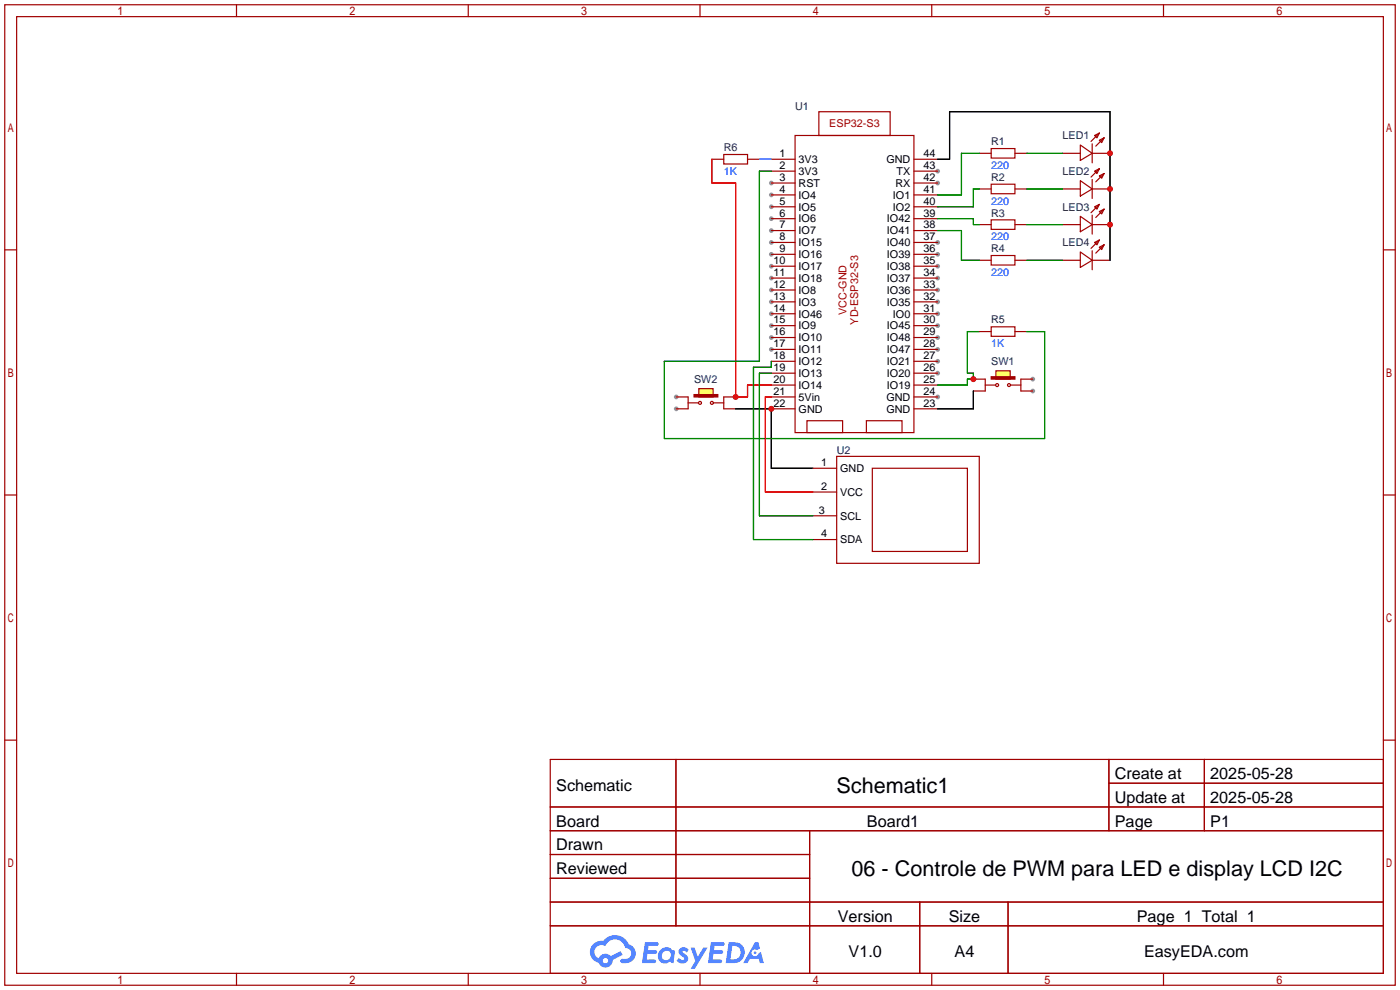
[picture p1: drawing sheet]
<svg xmlns="http://www.w3.org/2000/svg" width="299mm" height="212mm" viewBox="0 0 299 212" stroke-linecap="round" stroke-linejoin="round" font-family="sans-serif">
<g fill="#999">
<circle cx="200.4" cy="84.8" r=".51"/>
<circle cx="200.4" cy="79.8" r=".51"/>
<circle cx="200.4" cy="77.2" r=".51"/>
<circle cx="200.4" cy="74.7" r=".51"/>
<circle cx="200.4" cy="72.1" r=".51"/>
<circle cx="200.4" cy="69.6" r=".51"/>
<circle cx="200.4" cy="67.1" r=".51"/>
<circle cx="200.4" cy="64.5" r=".51"/>
<circle cx="200.4" cy="62" r=".51"/>
<circle cx="200.4" cy="59.4" r=".51"/>
<circle cx="200.4" cy="56.9" r=".51"/>
<circle cx="200.4" cy="54.4" r=".51"/>
<circle cx="200.4" cy="51.8" r=".51"/>
<circle cx="200.4" cy="39.1" r=".51"/>
<circle cx="200.4" cy="36.6" r=".51"/>
<circle cx="164.8" cy="74.7" r=".51"/>
<circle cx="164.8" cy="72.1" r=".51"/>
<circle cx="164.8" cy="69.6" r=".51"/>
<circle cx="164.8" cy="67.1" r=".51"/>
<circle cx="164.8" cy="64.5" r=".51"/>
<circle cx="164.8" cy="62" r=".51"/>
<circle cx="164.8" cy="59.4" r=".51"/>
<circle cx="164.8" cy="56.9" r=".51"/>
<circle cx="164.8" cy="54.4" r=".51"/>
<circle cx="164.8" cy="51.8" r=".51"/>
<circle cx="164.8" cy="49.3" r=".51"/>
<circle cx="164.8" cy="46.7" r=".51"/>
<circle cx="164.8" cy="44.2" r=".51"/>
<circle cx="164.8" cy="41.7" r=".51"/>
<circle cx="164.8" cy="39.1" r=".51"/>
<circle cx="220.7" cy="81" r=".51"/>
<circle cx="220.7" cy="83.6" r=".51"/>
<circle cx="144.5" cy="87.4" r=".51"/>
<circle cx="144.5" cy="84.8" r=".51"/>
</g>
<g fill="none" stroke="#a10000" stroke-width=".25">
<path d="M1 1h297.2v209.6h-297.2zM3.6 3.6h292.1v204.4h-292.1zM50.5 1v2.6M100.1 1v2.6M149.6 1v2.6M199.1 1v2.6M248.7 1v2.6M1 53.4h2.6M295.7 53.4h2.5M1 105.8h2.6M295.7 105.8h2.5M1 158.2h2.6"/>
<path d="M295.7 158.2h2.5M117.6 162.3h178.1v45.7h-178.1zM117.6 172.5h178.1M117.6 177.5h178.1M144.5 162.3v35.6M173 177.5v30.5M237 162.3v15.2M237 167.4h58.7M257.4 162.3v15.2M117.6 182.6h55.4M117.6 192.8h178.1M117.6 187.7h55.4"/>
<path d="M117.6 197.9h178.1M196.6 192.8v15.2M215.4 192.8v15.2M50.5 208v2.6M100.1 208v2.6M149.6 208v2.6M199.1 208v2.6M248.7 208v2.6"/>
</g>
<g fill="#5487ff">
<path d="M145.3 202.7a1.3 1.3 0 0 1 1.9 .3l-.4 .6a.54 .54 0 0 0-.9-.2l.1 .2a1.34 1.34 0 0 1 .9 1.8 1.47 1.47 0 0 1-2.3-.1l.5-.6 .8 .5a.31 .31 0 0 0 .4-.3 .31 .31 0 0 0-.3-.4 1.12 1.12 0 0 1-.7-1.8z"/>
<path d="M147.6 202.5h.9l.6 2 1.2-2h.9l-2.7 4.6h-.9l1-1.7z"/>
<path d="M137.8 201.4h1.7a1.31 1.31 0 0 1 1.2 .2 .4 .4 0 0 1-.3 .5l-1.8 .1-.1 .9h1.6a.4 .4 0 0 1 .4 .4 .4 .4 0 0 1-.5 .4h-1.6l-.2 1.2h1.4a.46 .46 0 0 1 .5 0 .46 .46 0 0 1 .1 .5l-.4 .2h-2.6z"/>
<path d="M151.9 201.4h1.7a1.32 1.32 0 0 1 1.2 .2 .39 .39 0 0 1-.3 .5l-1.8 .1-.1 .9h1.6a.4 .4 0 0 1 .4 .4 .4 .4 0 0 1-.4 .4h-1.7l-.2 1.2h1.4a.46 .46 0 0 1 .5 0 .46 .46 0 0 1 .1 .5l-.4 .2h-2.6z"/>
<path d="M161.3 201.4h.8l.3 1.3-.6 .4a.75 .75 0 0 0-1.1 .3 .75 .75 0 0 0 .5 1 .75 .75 0 0 0 .9-.7l.5-.2 .6 2.3h-.8l-.3-.9h-1.8l-.5 .9h-1z"/>
<path d="M155.7 201.4l-.6 4.4h1.5a2.27 2.27 0 0 0 2.6-2.2 2.27 2.27 0 0 0-2.7-2.2zM156.5 202.1a1.5 1.5 0 0 1 1.8 1.6 1.5 1.5 0 0 1-1.9 1.4h-.3z"/>
<path d="M141.2 203a1.6 1.6 0 0 0-.3 2.3 1.6 1.6 0 0 0 2.3 .2l.7 .3 .3-2.4-.1-.3-.5-.1a1.58 1.58 0 0 0-2.4 0zM141.8 203.5a.98 .98 0 0 1 1.6 .4 .98 .98 0 0 1-1.1 1.3 .94 .94 0 0 1-.9-.7 .94 .94 0 0 1 .4-1z"/>
<path d="M126.8 201.8a2.37 2.37 0 0 0 1.1 4 1.54 1.54 0 0 0 1.8 1 1.54 1.54 0 0 0 1.2-1.6l2.2-1.1-.5-.8-2 1a1.57 1.57 0 0 0-2.7 .5 1.5 1.5 0 0 1-.7-2.1 1.5 1.5 0 0 1 2.2-.5 2.23 2.23 0 0 1 2.3-1.4 2.23 2.23 0 0 1 2 1.8 1.16 1.16 0 0 1 1.2 1.1 1.16 1.16 0 0 1-1.1 1.2h-.7a.47 .47 0 0 0-.5 .4 .47 .47 0 0 0 .4 .5 2.17 2.17 0 0 0 2.5-.9 2.17 2.17 0 0 0-.3-2.7l-.8-.4a3.2 3.2 0 0 0-5.5-.7l-1.1 .1zM128.8 205.3a.6 .6 0 0 1 1.2 0 .6 .6 0 0 1-1.2 0z"/>
<circle cx="161.4" cy="203.6" r=".28"/>
</g>
<g fill="none" stroke="#a10000" stroke-width=".25">
<path d="M164.8 39.1h5.1M164.8 36.6h5.1M164.8 34h5.1M169.9 29h25.4v63.5h-25.4zM175 23.9h15.2v5.1h-15.2zM195.3 39.1h5.1M195.3 36.6h5.1M195.3 34h5.1M209.3 32.8h2.5M211.8 31.8h5.1v2h-5.1zM211.8 39.4h5.1v2h-5.1zM216.9 32.8h2.6"/>
<path d="M230.9 31l2.5 1.8-2.5 1.5zM230.9 38.6l2.5 1.8-2.5 1.5zM233.4 30.7v4.1M233.4 38.4v4M233.9 29l1-.6-.5 1.1zM233.9 36.6l1-.5-.5 1zM234.9 30l1.1-.5-.5 1zM234.9 37.6l1.1-.5-.5 1zM234.9 28.4l-1.7 1.8M234.9 36.1l-1.7 1.7M236 29.5l-1.8 1.7M236 37.1l-1.8 1.8"/>
<path d="M164.8 59.4h5.1M164.8 56.9h5.1M164.8 54.4h5.1M164.8 51.8h5.1M164.8 49.3h5.1M164.8 46.7h5.1M164.8 44.2h5.1M164.8 41.7h5.1M195.3 59.4h5.1M195.3 56.9h5.1M195.3 54.4h5.1M195.3 51.8h5.1"/>
<path d="M195.3 49.3h5.1M195.3 46.7h5.1M195.3 44.2h5.1M195.3 41.7h5.1M209.3 40.4h2.5M209.3 48h2.5M209.3 55.6h2.5M211.8 47h5.1v2h-5.1zM211.8 54.6h5.1v2h-5.1zM216.9 40.4h2.6M216.9 48h2.6M216.9 55.6h2.6"/>
<path d="M230.9 46.2l2.5 1.8-2.5 1.5zM230.9 53.8l2.5 1.8-2.5 1.6zM233.4 46v4M233.4 53.6v4.1M233.9 44.2l1-.5-.5 1zM233.9 51.8l1-.5-.5 1zM234.9 45.2l1.1-.5-.5 1zM234.9 52.8l1.1-.5-.5 1zM234.9 43.7l-1.7 1.8M234.9 51.3l-1.7 1.8M236 44.7l-1.8 1.8M236 52.3l-1.8 1.8"/>
<path d="M164.8 79.8h5.1M164.8 77.2h5.1M164.8 74.7h5.1M164.8 72.1h5.1M164.8 69.6h5.1M164.8 67.1h5.1M164.8 64.5h5.1M164.8 62h5.1M195.3 79.8h5.1M195.3 77.2h5.1M195.3 74.7h5.1M195.3 72.1h5.1"/>
<path d="M195.3 69.6h5.1M195.3 67.1h5.1M195.3 64.5h5.1M195.3 62h5.1M164.8 87.4h5.1M164.8 84.8h5.1M164.8 82.3h5.1M172.5 89.9h7.6v2.6h-7.6zM185.2 89.9h7.6v2.6h-7.6zM195.3 87.4h5.1M195.3 84.8h5.1M195.3 82.3h5.1"/>
<path d="M208 83.6h2.6M208 81h2.6M210.6 82.3h2.3M215.9 82.3h2.3M218.2 83.6h2.5M218.2 81h2.5"/>
</g>
<path d="M209.3 32.8h-3.8v8.9h-5.1M219.5 32.8h7.6M200.4 49.3h5.1v6.3h3.8M200.4 46.7h7.6v1.3h1.3M209.3 40.4h-1.3v3.8h-7.6M219.5 40.4h7.6M219.5 48h7.6M219.5 55.6h7.6" fill="none" stroke="#008700" stroke-width=".25"/>
<path d="M227.1 32.8h3.8M233.4 32.8h3.8M227.1 40.4h3.8M227.1 48h3.8M227.1 55.6h3.8M233.4 40.4h3.8M233.4 48h3.8M233.4 55.6h3.8" fill="none" stroke="#870000" stroke-width=".25"/>
<path d="M200.4 34h2.5v-10.1h34.3v31.7" fill="none" stroke="#000" stroke-width=".25"/>
<g fill="#fff" stroke="#a10000" stroke-width=".25">
<circle cx="215.6" cy="82.3" r=".32"/>
<circle cx="213.1" cy="82.3" r=".32"/>
</g>
<path d="M210.6 81v2.6M218.2 81v2.6" fill="none" stroke="#a10000" stroke-width=".25"/>
<path d="M212.9 79.2h3v1.8h-3z" fill="#ff6" stroke="#a10000" stroke-width=".25"/>
<path d="M211.8 80.5h5.1v.5h-5.1z" fill="#900" stroke="#a10000" stroke-width=".25"/>
<path d="M208 83.6v3.8h-7.6" fill="none" stroke="#000" stroke-width=".25"/>
<path d="M209.3 70.9h-2.5v8.9h1.2v1.2h-1.2v1.3h-6.4" fill="none" stroke="#008700" stroke-width=".25"/>
<path d="M152.1 34h2.6M154.7 33h5.1v2.1h-5.1zM159.8 34h2.5M209.3 70.9h2.5M211.8 69.8h5.1v2.1h-5.1zM216.9 70.9h2.6M144.5 87.4h2.6M144.5 84.8h2.6M147.1 86.1h2.3M152.4 86.1h2.3M154.7 87.4h2.5M154.7 84.8h2.5" fill="none" stroke="#a10000" stroke-width=".25"/>
<path d="M162.3 34h2.5" fill="none" stroke="#60f" stroke-width=".25"/>
<g fill="#fff" stroke="#a10000" stroke-width=".25">
<circle cx="152.1" cy="86.1" r=".32"/>
<circle cx="149.6" cy="86.1" r=".32"/>
</g>
<path d="M147.1 84.8v2.6M154.7 84.8v2.6" fill="none" stroke="#a10000" stroke-width=".25"/>
<path d="M149.4 83.1h3v1.7h-3z" fill="#ff6" stroke="#a10000" stroke-width=".25"/>
<path d="M148.3 84.3h5.1v.5h-5.1z" fill="#900" stroke="#a10000" stroke-width=".25"/>
<path d="M157.2 87.4h7.6v12.7h8.9" fill="none" stroke="#000" stroke-width=".25"/>
<path d="M152.1 34v5.1h5.1v45.7h2.6v-2.5h5M164.8 84.8h-1.2v20.4h10.1" fill="none" stroke="#f00" stroke-width=".25"/>
<path d="M164.8 36.6h-2.5v40.6h-20.3v16.5h81.3v-22.8h-3.8M164.8 79.8h-2.5v30.4h11.4M164.8 77.2v1.3h-3.8v36.8h12.7" fill="none" stroke="#008700" stroke-width=".25"/>
<path d="M178.8 97.5h30.5v22.9h-30.5zM173.7 100.1h5.1M173.7 105.2h5.1M173.7 110.2h5.1M173.7 115.3h5.1M186.4 100.1h20.4v17.8h-20.4z" fill="none" stroke="#a10000" stroke-width=".25"/>
<g fill="#c00">
<circle cx="237.2" cy="48" r=".63"/>
<circle cx="237.2" cy="40.4" r=".63"/>
<circle cx="237.2" cy="32.8" r=".63"/>
<circle cx="208" cy="81" r=".63"/>
<circle cx="164.8" cy="87.4" r=".63"/>
<circle cx="157.2" cy="84.8" r=".63"/>
</g>
<g font-size="4.6">
<text x="178.8" y="169.4">Schematic1</text>
<text x="182" y="187.2">06 - Controle de PWM para LED e display LCD I2C</text>
</g>
<g font-size="3.5">
<text x="238.3" y="166.5">Create at</text>
<text x="258.7" y="166.5">2025-05-28</text>
<text x="118.9" y="169.1">Schematic</text>
<text x="238.3" y="171.6">Update at</text>
<text x="258.7" y="171.6">2025-05-28</text>
<text x="118.9" y="176.7">Board</text>
<text x="185.3" y="176.7">Board1</text>
<text x="238.3" y="176.7">Page</text>
<text x="258.7" y="176.7">P1</text>
<text x="118.9" y="181.8">Drawn</text>
<text x="118.9" y="186.8">Reviewed</text>
<text x="179.1" y="197">Version</text>
<text x="202.8" y="197">Size</text>
<text x="243" y="197">Page 1 Total 1</text>
<text x="181.4" y="204.6">V1.0</text>
<text x="204" y="204.6">A4</text>
<text x="244.5" y="204.6">EasyEDA.com</text>
</g>
<g font-size="2.3" fill="#000080">
<text x="169.9" y="23.4">U1</text>
<text x="227.1" y="29.8">LED1</text>
<text x="154.7" y="32.3">R6</text>
<text x="211.8" y="31">R1</text>
<text x="211.8" y="38.7">R2</text>
<text x="227.1" y="37.4">LED2</text>
<text x="211.8" y="46.3">R3</text>
<text x="227.1" y="45">LED3</text>
<text x="211.8" y="53.9">R4</text>
<text x="227.1" y="52.6">LED4</text>
<text x="211.8" y="69.1">R5</text>
<text x="148.3" y="81.8">SW2</text>
<text x="211.8" y="78">SW1</text>
<text x="178.8" y="97.1">U2</text>
</g>
<g font-size="2.3" fill="#a00000">
<text x="177.2" y="27.2">ESP32-S3</text>
<text x="180.9" y="67.4" transform="rotate(-90 180.9 67.4)">VCC-GND</text>
<text x="183.4" y="69.4" transform="rotate(-90 183.4 69.4)">YD-ESP32-S3</text>
</g>
<g font-size="2.3">
<text x="166.6" y="33.6">1</text>
<text x="170.7" y="34.8">3V3</text>
<text x="189.4" y="34.8">GND</text>
<text x="197.4" y="33.6">44</text>
<text x="166.6" y="41.2">4</text>
<text x="166.6" y="38.7">3</text>
<text x="166.6" y="36.1">2</text>
<text x="170.7" y="39.9">RST</text>
<text x="170.7" y="37.4">3V3</text>
<text x="191.4" y="39.9">RX</text>
<text x="191.6" y="37.4">TX</text>
<text x="197.4" y="41.2">41</text>
<text x="197.4" y="38.7">42</text>
<text x="197.4" y="36.1">43</text>
<text x="166.6" y="46.3">6</text>
<text x="166.6" y="43.7">5</text>
<text x="170.7" y="47.5">IO6</text>
<text x="170.7" y="45">IO5</text>
<text x="170.7" y="42.5">IO4</text>
<text x="189.6" y="47.5">IO42</text>
<text x="190.8" y="45">IO2</text>
<text x="190.8" y="42.5">IO1</text>
<text x="197.4" y="46.3">39</text>
<text x="197.4" y="43.7">40</text>
<text x="166.6" y="53.9">9</text>
<text x="166.6" y="51.4">8</text>
<text x="166.6" y="48.8">7</text>
<text x="170.7" y="52.6">IO15</text>
<text x="170.7" y="50.1">IO7</text>
<text x="189.6" y="52.6">IO40</text>
<text x="189.6" y="50.1">IO41</text>
<text x="197.4" y="53.9">36</text>
<text x="197.4" y="51.4">37</text>
<text x="197.4" y="48.8">38</text>
<text x="165.3" y="59">11</text>
<text x="165.3" y="56.4">10</text>
<text x="170.7" y="57.7">IO17</text>
<text x="170.7" y="55.2">IO16</text>
<text x="189.6" y="57.7">IO38</text>
<text x="189.6" y="55.2">IO39</text>
<text x="197.4" y="59">34</text>
<text x="197.4" y="56.4">35</text>
<text x="165.3" y="64.1">13</text>
<text x="165.3" y="61.5">12</text>
<text x="170.7" y="65.3">IO3</text>
<text x="170.7" y="62.8">IO8</text>
<text x="170.7" y="60.2">IO18</text>
<text x="189.6" y="65.3">IO35</text>
<text x="189.6" y="62.8">IO36</text>
<text x="189.6" y="60.2">IO37</text>
<text x="197.4" y="64.1">32</text>
<text x="197.4" y="61.5">33</text>
<text x="165.3" y="71.7">16</text>
<text x="165.3" y="69.1">15</text>
<text x="165.3" y="66.6">14</text>
<text x="170.7" y="70.4">IO9</text>
<text x="170.7" y="67.9">IO46</text>
<text x="189.6" y="70.4">IO45</text>
<text x="190.8" y="67.9">IO0</text>
<text x="197.4" y="71.7">29</text>
<text x="197.4" y="69.1">30</text>
<text x="197.4" y="66.6">31</text>
<text x="165.3" y="76.8">18</text>
<text x="165.3" y="74.2">17</text>
<text x="170.7" y="75.5">IO11</text>
<text x="170.7" y="72.9">IO10</text>
<text x="189.6" y="75.5">IO47</text>
<text x="189.6" y="72.9">IO48</text>
<text x="197.4" y="76.8">27</text>
<text x="197.4" y="74.2">28</text>
<text x="165.3" y="81.8">20</text>
<text x="165.3" y="79.3">19</text>
<text x="170.7" y="83.1">IO14</text>
<text x="170.7" y="80.6">IO13</text>
<text x="170.7" y="78">IO12</text>
<text x="189.6" y="83.1">IO19</text>
<text x="189.6" y="80.6">IO20</text>
<text x="189.6" y="78">IO21</text>
<text x="197.4" y="81.8">25</text>
<text x="197.4" y="79.3">26</text>
<text x="165.3" y="86.9">22</text>
<text x="165.3" y="84.4">21</text>
<text x="170.7" y="88.2">GND</text>
<text x="170.7" y="85.6">5Vin</text>
<text x="189.4" y="88.2">GND</text>
<text x="189.4" y="85.6">GND</text>
<text x="197.4" y="86.9">23</text>
<text x="197.4" y="84.4">24</text>
<text x="175.5" y="99.6">1</text>
<text x="179.6" y="100.9">GND</text>
<text x="175.5" y="104.7">2</text>
<text x="179.6" y="106">VCC</text>
<text x="175" y="109.8">3</text>
<text x="179.6" y="111">SCL</text>
<text x="175.5" y="114.9">4</text>
<text x="179.6" y="116.1">SDA</text>
</g>
<g font-size="2.3" fill="#00f">
<text x="154.7" y="37.4">1K</text>
<text x="211.8" y="36.1">220</text>
<text x="211.8" y="43.7">220</text>
<text x="211.8" y="51.4">220</text>
<text x="211.8" y="59">220</text>
<text x="211.8" y="74.2">1K</text>
</g>
</svg>
